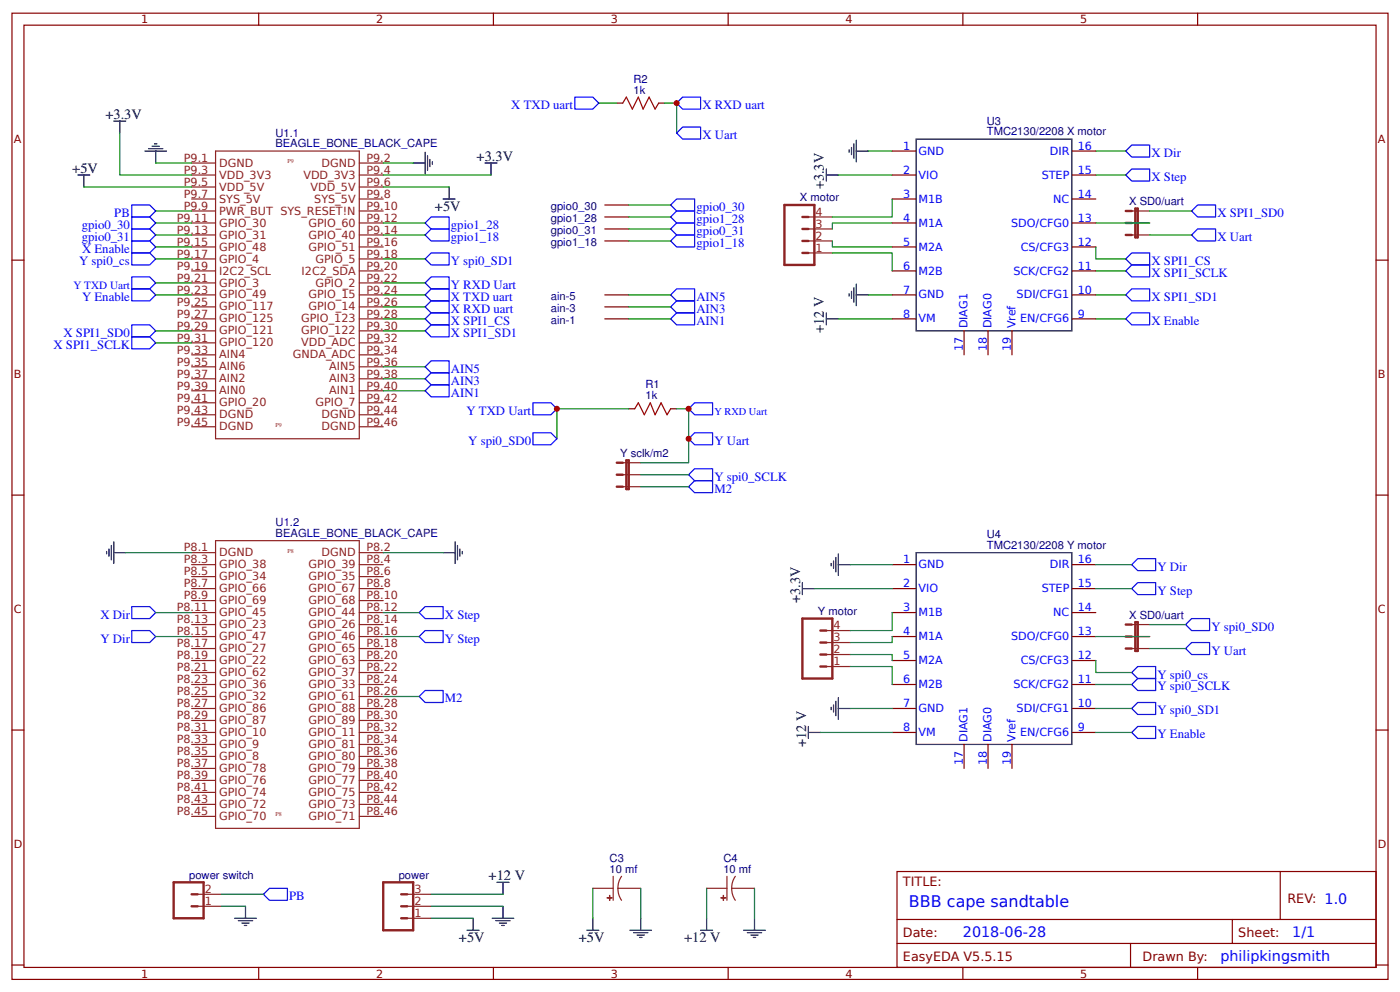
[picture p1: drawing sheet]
<svg xmlns="http://www.w3.org/2000/svg" width="309mm" height="219mm" viewBox="0 0 309 219" stroke-linecap="round" stroke-linejoin="round" font-family="sans-serif">
<g fill="none" stroke="#800" stroke-width=".26">
<path d="M2.6 2.9h304.1v213.3h-304.1zM5.3 5.6h298.7v207.9h-298.7zM57.1 2.9v2.7M109 2.9v2.7M160.9 2.9v2.7M212.7 2.9v2.7M264.6 2.9v2.7M136.3 22.8h1.3M145.5 22.8h1.3M197.1 33.3h5.3M197.1 38.6h5.3M236.8 33.3h5.3"/>
<path d="M236.8 38.6h5.3M2.6 57.4h2.7M133.6 45.2h5.3M133.6 47.9h5.3M133.6 50.5h5.3M133.6 53.2h5.3M197.1 43.9h5.3M197.1 49.2h5.3M197.1 54.5h5.3M197.1 59.8h5.3M236.8 43.9h5.3M236.8 49.2h5.3"/>
<path d="M236.8 54.5h5.3M236.8 59.8h5.3M304 57.4h2.7M133.6 65.1h5.3M133.6 70.4h5.3M133.6 67.7h5.3M197.1 65.1h5.3M197.1 70.4h5.3M213 73v5.3M218.3 73v5.3M223.6 73v5.3M236.8 65.1h5.3"/>
<path d="M236.8 70.4h5.3M138.9 90.2h1.3M148.2 90.2h1.3M2.6 109.3h2.7M304 109.3h2.7M197.1 124.6h5.3M197.1 129.9h5.3M197.1 135.2h5.3M236.8 124.6h5.3M236.8 129.9h5.3M236.8 135.2h5.3M197.1 140.5h5.3"/>
<path d="M197.1 145.8h5.3M197.1 151.1h5.3M197.1 156.4h5.3M236.8 140.5h5.3M236.8 145.8h5.3M236.8 151.1h5.3M236.8 156.4h5.3M2.6 161.1h2.7M197.1 161.7h5.3M213 164.3v5.3M218.3 164.3v5.3M223.6 164.3v5.3"/>
<path d="M236.8 161.7h5.3M304 161.1h2.7M198.2 192.4h105.8v21.1h-105.8zM282.8 192.4v10.5M2.6 213h2.7M57.1 213.5v2.7M109 213.5v2.7M160.9 213.5v2.7M198.2 202.9h105.8M198.2 208.2h105.8M212.7 213.5v2.7M249.8 208.2v5.3"/>
<path d="M264.6 213.5v2.7M272.3 202.9v5.3M304 213h2.7"/>
</g>
<g fill="none" stroke="#000" stroke-width=".26">
<path d="M17.2 38.6h2.6M18.5 38.6v2.7M25.1 26.7h2.7M26.5 26.7v2.7M32 33.3h4.8M32.8 32.8h3.2M33.6 32.3h1.6M34.1 31.7h.6M34.4 33.3v2.7M91.3 36h2.6M93.9 33.6v4.8M94.5 34.4v3.2"/>
<path d="M95 35.2v1.6M95.5 35.7v.5M107.2 36h2.6M108.5 36v2.6M182.6 37.3v2.7M182.6 38.6h2.6M187.6 33.1v.5M188.1 32.5v1.6M188.6 31.7v3.2M189.2 33.3h2.6M189.2 31v4.7M202.4 30.7h34.4v42.3h-34.4z"/>
<path d="M97.9 43.9h2.6M99.2 41.3v2.6M182.6 70.4h2.6M182.6 69.1v2.6M187.6 64.8v.6M188.1 64.3v1.6M188.6 63.5v3.2M189.2 65.1h2.6M189.2 62.7v4.8M25.1 119.6v4.8M100.5 119.6v4.8M23.5 121.7v.5"/>
<path d="M24.1 121.2v1.6M24.6 120.4v3.2M25.1 122h2.7M97.9 122h2.6M101.1 120.4v3.2M101.6 121.2v1.6M102.1 121.7v.5M177.3 129.9h2.6M177.3 128.6v2.6M183.6 124.4v.5M184.1 123.8v1.6M184.7 123v3.2"/>
<path d="M185.2 124.6h2.7M185.2 122.2v4.8M202.4 122h34.4v42.3h-34.4zM183.6 156.1v.5M184.1 155.6v1.6M184.7 154.8v3.2M185.2 154v4.7M185.2 156.4h2.7M178.6 161.7h2.6M178.6 160.3v2.7M109.8 194.7h2.6M111.1 194.7v2.7"/>
<path d="M51.9 202.7h4.7M52.7 203.2h3.1M53.4 203.7h1.6M54 204.3h.5M54.2 200v2.7M103.2 205.3h2.6M104.5 202.7v2.6M108.7 202.7h4.8M109.5 203.2h3.2M110.3 203.7h1.6M110.9 204.3h.5M111.1 200v2.7"/>
<path d="M129.6 205.3h2.7M131 202.7v2.6M139.2 205.3h4.7M140 205.8h3.1M140.8 206.4h1.5M141.3 206.9h.5M141.6 202.7v2.6M154.8 205.3h2.6M156.1 202.7v2.6M164.3 205.3h4.8M165.1 205.8h3.2M165.9 206.4h1.6"/>
<path d="M166.4 206.9h.6M166.7 202.7v2.6"/>
</g>
<g fill="none" stroke="#8d2323" stroke-width=".53">
<path d="M173.3 45.2h6.6v13.3h-6.6zM177.3 50.5h1.3M177.3 53.2h1.3M177.3 55.8h1.3M177.3 47.9h1.3M248.7 51.9h1.3M248.7 49.2h1.3M248.7 46.6h1.3M250.8 46h.6v6.4h-.6zM136.3 107.4h1.3M136.3 104.8h1.3M136.3 102.1h1.3"/>
<path d="M138.4 101.6h.5v6.3h-.5zM177.3 136.5h6.6v13.3h-6.6zM181.2 139.2h1.4M248.7 137.8h1.3M250.8 137.3h.6v6.4h-.6zM181.2 141.8h1.4M181.2 144.5h1.4M181.2 147.1h1.4M248.7 143.1h1.3M248.7 140.5h1.3M38.4 194.7h6.6v8h-6.6zM42.3 197.4h1.4"/>
<path d="M84.7 194.7h6.6v10.6h-6.6zM88.6 197.4h1.4M42.3 200h1.4M88.6 202.7h1.4M88.6 200h1.4"/>
</g>
<g fill="none" stroke="#8d2323" stroke-width=".26">
<path d="M42.3 36h5.3M42.3 38.6h5.3M47.6 33.3h31.8v63.5h-31.8zM79.4 36h5.3M79.4 38.6h5.3M42.3 43.9h5.3M42.3 46.6h5.3M42.3 49.2h5.3M42.3 51.9h5.3M42.3 54.5h5.3M42.3 57.1h5.3M42.3 59.8h5.3"/>
<path d="M42.3 41.3h5.3M79.4 43.9h5.3M79.4 46.6h5.3M79.4 49.2h5.3M79.4 51.9h5.3M79.4 54.5h5.3M79.4 57.1h5.3M79.4 59.8h5.3M79.4 41.3h5.3M178.6 55.8h5.3M178.6 53.2h5.3M178.6 50.5h5.3"/>
<path d="M178.6 47.9h5.3M250 46.6h4M250 49.2h4M250 51.9h4M42.3 62.4h5.3M42.3 65.1h5.3M42.3 67.7h5.3M42.3 70.4h5.3M42.3 73h5.3M42.3 75.7h5.3M42.3 78.3h5.3M79.4 62.4h5.3"/>
<path d="M79.4 65.1h5.3M79.4 67.7h5.3M79.4 70.4h5.3M79.4 73h5.3M79.4 75.7h5.3M79.4 78.3h5.3M42.3 81h5.3M42.3 83.6h5.3M42.3 86.3h5.3M42.3 88.9h5.3M42.3 91.5h5.3M42.3 94.2h5.3"/>
<path d="M79.4 81h5.3M79.4 83.6h5.3M79.4 86.3h5.3M79.4 88.9h5.3M79.4 91.5h5.3M79.4 94.2h5.3M47.6 119.3h31.8v63.5h-31.8zM137.6 107.4h4M137.6 104.8h4M137.6 102.1h4M42.3 122h5.3M42.3 124.6h5.3"/>
<path d="M42.3 127.3h5.3M42.3 129.9h5.3M42.3 132.6h5.3M42.3 135.2h5.3M42.3 137.8h5.3M79.4 122h5.3M79.4 124.6h5.3M79.4 127.3h5.3M79.4 129.9h5.3M79.4 132.6h5.3M79.4 135.2h5.3M79.4 137.8h5.3"/>
<path d="M182.6 139.2h5.3M250 137.8h4M42.3 140.5h5.3M42.3 143.1h5.3M42.3 145.8h5.3M42.3 148.4h5.3M42.3 151.1h5.3M42.3 153.7h5.3M42.3 156.4h5.3M42.3 159h5.3M79.4 140.5h5.3M79.4 143.1h5.3"/>
<path d="M79.4 145.8h5.3M79.4 148.4h5.3M79.4 151.1h5.3M79.4 153.7h5.3M79.4 156.4h5.3M79.4 159h5.3M182.6 147.1h5.3M182.6 144.5h5.3M182.6 141.8h5.3M250 140.5h4M250 143.1h4M42.3 161.7h5.3"/>
<path d="M42.3 164.3h5.3M42.3 167h5.3M42.3 169.6h5.3M42.3 172.2h5.3M42.3 174.9h5.3M42.3 177.5h5.3M79.4 161.7h5.3M79.4 164.3h5.3M79.4 167h5.3M79.4 169.6h5.3M79.4 172.2h5.3M79.4 174.9h5.3"/>
<path d="M79.4 177.5h5.3M42.3 180.2h5.3M43.7 197.4h5.2M79.4 180.2h5.3M90 197.4h5.2M131 196.1h4.5M135.5 193.4v5.3M136.5 196.1l.2 1.3 .6 1.3M136.5 196.1h5.1M137.3 193.4l-.6 1.3-.2 1.4M156.1 196.1h4.5M160.6 193.4v5.3"/>
<path d="M161.7 196.1l.1 1.3 .7 1.3M161.7 196.1h5M162.5 193.4l-.7 1.3-.1 1.4M43.7 200h5.2M90 200h5.2M90 202.7h5.2"/>
</g>
<g fill="none" stroke="#00f" stroke-width=".26">
<path d="M127 21.4h4l1.3 1.4-1.3 1.3h-4zM149.5 22.8l1.3-1.4h4v2.7h-4zM150.8 28h4v2.7h-4l-1.3-1.3zM250 37.3h4v2.7h-4l-1.3-1.4zM250 32h4v2.7h-4l-1.3-1.4zM29.1 45.2h4l1.3 1.4-1.3 1.3h-4zM29.1 53.2h4l1.3 1.3-1.3 1.3h-4zM29.1 55.8h4l1.3 1.3-1.3 1.4h-4zM29.1 47.9h4l1.3 1.3-1.3 1.3h-4zM29.1 50.5h4l1.3 1.4-1.3 1.3h-4zM95.2 55.8h4v2.7h-4l-1.3-1.4zM95.2 47.9h4v2.6h-4l-1.3-1.3z"/>
<path d="M95.2 50.5h4v2.7h-4l-1.3-1.3zM149.5 43.9h4v2.7h-4l-1.3-1.4zM149.5 46.6h4v2.6h-4l-1.3-1.3zM149.5 49.2h4v2.7h-4l-1.3-1.4zM149.5 51.9h4v2.6h-4l-1.3-1.3zM250 55.8h4v2.7h-4l-1.3-1.4zM250 58.5h4v2.6h-4l-1.3-1.3zM264.6 50.5h4v2.7h-4l-1.3-1.3zM264.6 45.2h4v2.7h-4l-1.3-1.3zM29.1 63.8h4l1.3 1.3-1.3 1.3h-4zM29.1 61.1h4l1.3 1.3-1.3 1.4h-4zM29.1 71.7h4l1.3 1.3-1.3 1.3h-4z"/>
<path d="M29.1 74.3h4l1.3 1.4-1.3 1.3h-4zM95.2 61.1h4v2.7h-4l-1.3-1.4zM95.2 63.8h4v2.6h-4l-1.3-1.3zM95.2 66.4h4v2.7h-4l-1.3-1.4zM95.2 69.1h4v2.6h-4l-1.3-1.3zM95.2 71.7h4v2.6h-4l-1.3-1.3zM95.2 79.6h4v2.7h-4l-1.3-1.3zM149.5 63.8h4v2.6h-4l-1.3-1.3zM149.5 66.4h4v2.7h-4l-1.3-1.4zM149.5 69.1h4v2.6h-4l-1.3-1.3zM250 69.1h4v2.6h-4l-1.3-1.3zM250 63.8h4v2.6h-4l-1.3-1.3z"/>
<path d="M95.2 84.9h4v2.7h-4l-1.3-1.3zM95.2 82.3h4v2.6h-4l-1.3-1.3zM117.7 88.9h4l1.3 1.3-1.3 1.3h-4zM117.7 95.5h4l1.3 1.3-1.3 1.4h-4zM153.5 88.9h3.9v2.6h-3.9l-1.4-1.3zM153.5 95.5h3.9v2.7h-3.9l-1.4-1.4zM153.5 103.5h3.9v2.6h-3.9l-1.4-1.3zM153.5 106.1h3.9v2.6h-3.9l-1.4-1.3zM29.1 133.9h4l1.3 1.3-1.3 1.3h-4zM29.1 139.2h4l1.3 1.3-1.3 1.3h-4zM93.9 133.9h4v2.6h-4l-1.3-1.3zM251.4 128.6h3.9v2.6h-3.9l-1.4-1.3z"/>
<path d="M251.4 123.3h3.9v2.6h-3.9l-1.4-1.3zM263.3 136.5h3.9v2.7h-3.9l-1.4-1.4zM92.6 140.5l1.3-1.3h4v2.6h-4zM93.9 152.4h4v2.6h-4l-1.3-1.3zM250 151.1l1.4-1.3h3.9v2.6h-3.9zM251.4 155h3.9v2.7h-3.9l-1.4-1.3zM251.4 147.1h3.9v2.7h-3.9l-1.4-1.4zM263.3 141.8h3.9v2.7h-3.9l-1.4-1.4zM251.4 160.3h3.9v2.7h-3.9l-1.4-1.3zM59.5 196.1h4v2.6h-4l-1.3-1.3z"/>
</g>
<g fill="none" stroke="#080" stroke-width=".26">
<path d="M26.5 29.4v9.2h15.8M34.4 36h7.9M84.7 38.6h23.8M84.7 36h6.6M132.3 22.8h4M146.8 22.8h2.7v6.6M185.2 38.6h11.9M191.8 33.3h5.3M242.1 33.3h6.6M242.1 38.6h6.6M18.5 41.3h23.8M34.4 46.6h7.9"/>
<path d="M34.4 54.5h7.9M34.4 57.1h7.9M34.4 49.2h7.9M34.4 51.9h7.9M84.7 41.3h14.5M84.7 57.1h9.2M84.7 49.2h9.2M84.7 51.9h9.2M138.9 45.2h9.3M138.9 47.9h9.3M138.9 50.5h9.3M138.9 53.2h9.3"/>
<path d="M183.9 55.8h13.2v4M183.9 53.2v1.3h13.2M197.1 49.2h-13.2v1.3M197.1 43.9v4h-13.2M242.1 54.5v2.6h6.6M242.1 59.8h6.6M242.1 49.2h11.9M254 46.6h9.3M254 51.9h9.3M34.4 65.1h7.9M34.4 62.4h7.9M34.4 73h7.9"/>
<path d="M34.4 75.7h7.9M84.7 70.4h9.2M84.7 65.1h9.2M84.7 62.4h9.2M84.7 67.7h9.2M84.7 73h9.2M138.9 70.4h9.3M138.9 65.1h9.3M138.9 67.7h9.3M185.2 70.4h11.9M191.8 65.1h5.3M242.1 70.4h6.6"/>
<path d="M242.1 65.1h6.6M84.7 81h9.2M84.7 83.6h9.2M84.7 86.3h9.2M138.9 90.2h-15.9v6.6M149.5 90.2h2.6v11.9h-10.5M141.6 104.8h10.5M141.6 107.4h10.5M27.8 122h14.5M34.4 135.2h7.9M84.7 122h13.2M84.7 135.2h7.9"/>
<path d="M179.9 129.9h17.2M187.9 124.6h9.2M197.1 135.2v4h-9.2M242.1 124.6h7.9M242.1 129.9h7.9M254 137.8h7.9M34.4 140.5h7.9M84.7 140.5h7.9M84.7 153.7h7.9M187.9 147.1h9.2v4M187.9 144.5h9.2v1.3M187.9 156.4h9.2"/>
<path d="M197.1 140.5v1.3h-9.2M242.1 145.8v2.6h7.9M242.1 156.4h7.9M242.1 140.5h11.9M242.1 151.1h7.9M254 143.1h7.9M181.2 161.7h15.9M242.1 161.7h7.9M48.9 197.4h9.3M95.2 197.4h15.9M131 196.1v6.6M141.6 196.1v6.6"/>
<path d="M156.1 196.1v6.6M166.7 196.1v6.6M48.9 200h5.3M95.2 200h15.9M95.2 202.7h9.3"/>
</g>
<g fill="#8d2323" stroke="#8d2323" stroke-width=".26">
<path d="M134.7 197.6v1.1z"/>
<path d="M134.1 198.1l1.1 .1z"/>
<path d="M159.8 197.6v1.1z"/>
<path d="M159.3 198.1l1 .1z"/>
</g>
<path d="M137.6 22.8l.8-1.4 1.3 2.7 1.3-2.7 1.1 2.7 1.3-2.7 1.3 2.7 .8-1.3M140.2 90.2l.8-1.3 1.3 2.6 1.4-2.6 1 2.6 1.3-2.6 1.4 2.6 .8-1.3" fill="none" stroke="#a00000" stroke-width=".26"/>
<g fill="#c00">
<circle cx="152.1" cy="96.8" r=".66"/>
<circle cx="152.1" cy="90.2" r=".66"/>
<circle cx="149.5" cy="22.8" r=".66"/>
<circle cx="123" cy="90.2" r=".66"/>
</g>
<text font-size="3.5" fill="#00f" x="200.8" y="200.3">BBB cape sandtable</text>
<g font-size="3.2">
<text x="23.3" y="26.2">+3.3V</text>
<text x="105.3" y="35.5">+3.3V</text>
<text x="16" y="38.1">+5V</text>
<text x="182" y="41.8" transform="rotate(-90 182 41.8)">+3.3V</text>
<text x="96.1" y="46.6">+5V</text>
<text x="182" y="73.6" transform="rotate(-90 182 73.6)">+12 V</text>
<text x="176.7" y="133.1" transform="rotate(-90 176.7 133.1)">+3.3V</text>
<text x="178.1" y="164.8" transform="rotate(-90 178.1 164.8)">+12 V</text>
<text x="107.9" y="194.2">+12 V</text>
<text x="101.4" y="208">+5V</text>
<text x="127.9" y="208">+5V</text>
<text x="151.1" y="208">+12 V</text>
</g>
<g font-size="3.2" fill="#00f">
<text x="212.7" y="206.9">2018-06-28</text>
<text x="285.5" y="206.9">1/1</text>
<text x="269.6" y="212.2">philipkingsmith</text>
</g>
<g font-size="2.8" fill="#00f">
<text x="113" y="24.1">X TXD uart</text>
<text x="155.2" y="24.1">X RXD uart</text>
<text x="155.2" y="30.7">X Uart</text>
<text x="254.4" y="34.7">X Dir</text>
<text x="254.4" y="40">X Step</text>
<text x="25.3" y="47.9">PB</text>
<text x="153.9" y="46.6">gpio0_30</text>
<text x="268.9" y="47.9">X SPI1_SD0</text>
<text x="18" y="50.5">gpio0_30</text>
<text x="18" y="53.2">gpio0_31</text>
<text x="99.6" y="50.5">gpio1_28</text>
<text x="99.6" y="53.2">gpio1_18</text>
<text x="153.9" y="49.2">gpio1_28</text>
<text x="153.9" y="51.9">gpio0_31</text>
<text x="268.9" y="53.2">X Uart</text>
<text x="17.5" y="58.5">Y spi0_cs</text>
<text x="18.1" y="55.8">X Enable</text>
<text x="99.6" y="58.5">Y spi0_SD1</text>
<text x="153.9" y="54.5">gpio1_18</text>
<text x="254.4" y="58.5">X SPI1_CS</text>
<text x="99.6" y="63.8">Y RXD Uart</text>
<text x="254.4" y="61.1">X SPI1_SCLK</text>
<text x="18.1" y="66.4">Y Enable</text>
<text x="99.6" y="66.4">X TXD uart</text>
<text x="99.6" y="69.1">X RXD uart</text>
<text x="99.6" y="71.7">X SPI1_CS</text>
<text x="153.9" y="66.4">AIN5</text>
<text x="153.9" y="69.1">AIN3</text>
<text x="153.9" y="71.7">AIN1</text>
<text x="254.4" y="71.7">X Enable</text>
<text x="254.4" y="66.4">X SPI1_SD1</text>
<text x="11.8" y="77">X SPI1_SCLK</text>
<text x="14" y="74.3">X SPI1_SD0</text>
<text x="99.6" y="74.3">X SPI1_SD1</text>
<text x="99.6" y="82.3">AIN5</text>
<text x="99.6" y="87.6">AIN1</text>
<text x="99.6" y="84.9">AIN3</text>
<text x="103.1" y="91.5">Y TXD Uart</text>
<text x="103.5" y="98.2">Y spi0_SD0</text>
<text x="157.8" y="98.2">Y Uart</text>
<text x="157.8" y="106.1">Y spi0_SCLK</text>
<text x="157.8" y="108.7">M2</text>
<text x="255.7" y="125.9">Y Dir</text>
<text x="255.7" y="131.2">Y Step</text>
<text x="22.2" y="136.5">X Dir</text>
<text x="98.3" y="136.5">X Step</text>
<text x="22.2" y="141.8">Y Dir</text>
<text x="98.3" y="141.8">Y Step</text>
<text x="267.6" y="139.2">Y spi0_SD0</text>
<text x="255.7" y="149.8">Y spi0_cs</text>
<text x="267.6" y="144.5">Y Uart</text>
<text x="98.3" y="155">M2</text>
<text x="255.7" y="152.4">Y spi0_SCLK</text>
<text x="255.7" y="157.7">Y spi0_SD1</text>
<text x="255.7" y="163">Y Enable</text>
<text x="63.9" y="198.7">PB</text>
</g>
<g font-size="2.8" fill="#800">
<text x="199.5" y="195.5">TITLE:</text>
<text x="284.4" y="199.2">REV: 1.0</text>
<text x="199.5" y="206.9">Date:</text>
<text x="273.6" y="206.9">Sheet:</text>
<text x="199.5" y="212.2">EasyEDA V5.5.15</text>
<text x="252.4" y="212.2">Drawn By:</text>
</g>
<g font-size="2.5" fill="#800">
<text x="31.2" y="5.2">1</text>
<text x="83.1" y="5.2">2</text>
<text x="134.9" y="5.2">3</text>
<text x="186.8" y="5.2">4</text>
<text x="238.7" y="5.2">5</text>
<text x="3" y="31.5">A</text>
<text x="304.4" y="31.5">A</text>
<text x="3" y="83.3">B</text>
<text x="304.4" y="83.3">B</text>
<text x="3" y="135.2">C</text>
<text x="304.4" y="135.2">C</text>
<text x="3" y="187.1">D</text>
<text x="304.4" y="187.1">D</text>
<text x="31.2" y="215.8">1</text>
<text x="83.1" y="215.8">2</text>
<text x="134.9" y="215.8">3</text>
<text x="186.8" y="215.8">4</text>
<text x="238.7" y="215.8">5</text>
</g>
<g font-size="2.5" fill="#000080">
<text x="140" y="20.6">1k</text>
<text x="140" y="18.3">R2</text>
<text x="218" y="29.9">TMC2130/2208 X motor</text>
<text x="218" y="27.5">U3</text>
<text x="60.8" y="32.5">BEAGLE_BONE_BLACK_CAPE</text>
<text x="60.8" y="30.2">U1.1</text>
<text x="121.7" y="46.4">gpio0_30</text>
<text x="176.7" y="44.4">X motor</text>
<text x="249.5" y="45.2">X SD0/uart</text>
<text x="121.7" y="49.1">gpio1_28</text>
<text x="121.7" y="51.7">gpio0_31</text>
<text x="121.7" y="54.4">gpio1_18</text>
<text x="121.7" y="66.3">ain-5</text>
<text x="121.7" y="68.9">ain-3</text>
<text x="121.7" y="71.6">ain-1</text>
<text x="142.6" y="88.1">1k</text>
<text x="142.6" y="85.7">R1</text>
<text x="137" y="100.8">Y sclk/m2</text>
<text x="60.9" y="118.5">BEAGLE_BONE_BLACK_CAPE</text>
<text x="60.9" y="116.1">U1.2</text>
<text x="218" y="118.8">U4</text>
<text x="218" y="121.2">TMC2130/2208 Y motor</text>
<text x="180.7" y="135.7">Y motor</text>
<text x="249.5" y="136.5">X SD0/uart</text>
<text x="134.7" y="190.3">C3</text>
<text x="159.8" y="190.3">C4</text>
<text x="41.8" y="193.9">power switch</text>
<text x="88.1" y="193.9">power</text>
<text x="134.7" y="192.6">10 mf</text>
<text x="159.8" y="192.6">10 mf</text>
</g>
<g font-size="2.5" fill="#8d2323">
<text x="40.6" y="35.7">P9.1</text>
<text x="81" y="35.7">P9.2</text>
<text x="40.6" y="38.4">P9.3</text>
<text x="40.6" y="41">P9.5</text>
<text x="48.4" y="36.8">DGND</text>
<text x="48.4" y="39.4">VDD_3V3</text>
<text x="67" y="39.4">VDD_3V3</text>
<text x="71" y="36.8">DGND</text>
<text x="81" y="38.4">P9.4</text>
<text x="81" y="41">P9.6</text>
<text x="40.6" y="43.7">P9.7</text>
<text x="40.6" y="46.3">P9.9</text>
<text x="48.4" y="44.7">SYS_5V</text>
<text x="48.4" y="47.4">PWR_BUT SYS_RESET!N</text>
<text x="48.4" y="42.1">VDD_5V</text>
<text x="68.6" y="42.1">VDD_5V</text>
<text x="69.4" y="44.7">SYS_5V</text>
<text x="81" y="43.7">P9.8</text>
<text x="81" y="46.3">P9.10</text>
<text x="180.2" y="47.6">4</text>
<text x="39" y="48.9">P9.11</text>
<text x="39" y="51.6">P9.13</text>
<text x="48.4" y="50">GPIO_30</text>
<text x="48.4" y="52.7">GPIO_31</text>
<text x="68.1" y="50">GPIO_60</text>
<text x="68.1" y="52.7">GPIO_40</text>
<text x="81" y="48.9">P9.12</text>
<text x="81" y="51.6">P9.14</text>
<text x="180.2" y="52.9">2</text>
<text x="180.2" y="50.3">3</text>
<text x="39" y="54.2">P9.15</text>
<text x="39" y="56.9">P9.17</text>
<text x="39" y="59.5">P9.19</text>
<text x="48.4" y="55.3">GPIO_48</text>
<text x="48.4" y="57.9">GPIO_4</text>
<text x="68.1" y="55.3">GPIO_51</text>
<text x="69.7" y="57.9">GPIO_5</text>
<text x="81" y="54.2">P9.16</text>
<text x="81" y="56.9">P9.18</text>
<text x="81" y="59.5">P9.20</text>
<text x="180.2" y="55.6">1</text>
<text x="39" y="62.2">P9.21</text>
<text x="39" y="64.8">P9.23</text>
<text x="48.4" y="60.6">I2C2_SCL</text>
<text x="48.4" y="63.2">GPIO_3</text>
<text x="48.4" y="65.9">GPIO_49</text>
<text x="66.6" y="60.6">I2C2_SDA</text>
<text x="68.1" y="65.9">GPIO_15</text>
<text x="69.7" y="63.2">GPIO_2</text>
<text x="81" y="62.2">P9.22</text>
<text x="81" y="64.8">P9.24</text>
<text x="39" y="67.5">P9.25</text>
<text x="39" y="70.1">P9.27</text>
<text x="48.4" y="68.5">GPIO_117</text>
<text x="48.4" y="71.2">GPIO_125</text>
<text x="66.6" y="71.2">GPIO_123</text>
<text x="68.1" y="68.5">GPIO_14</text>
<text x="81" y="67.5">P9.26</text>
<text x="81" y="70.1">P9.28</text>
<text x="39" y="72.8">P9.29</text>
<text x="39" y="75.4">P9.31</text>
<text x="48.4" y="73.8">GPIO_121</text>
<text x="48.4" y="76.5">GPIO_120</text>
<text x="66.5" y="76.5">VDD_ADC</text>
<text x="66.6" y="73.8">GPIO_122</text>
<text x="81" y="72.8">P9.30</text>
<text x="81" y="75.4">P9.32</text>
<text x="39" y="78.1">P9.33</text>
<text x="39" y="80.7">P9.35</text>
<text x="39" y="83.3">P9.37</text>
<text x="48.4" y="79.1">AIN4</text>
<text x="48.4" y="81.8">AIN6</text>
<text x="64.7" y="79.1">GNDA_ADC</text>
<text x="72.7" y="81.8">AIN5</text>
<text x="81" y="78.1">P9.34</text>
<text x="81" y="80.7">P9.36</text>
<text x="81" y="83.3">P9.38</text>
<text x="39" y="86">P9.39</text>
<text x="39" y="88.6">P9.41</text>
<text x="48.4" y="84.4">AIN2</text>
<text x="48.4" y="87">AIN0</text>
<text x="48.4" y="89.7">GPIO_20</text>
<text x="69.7" y="89.7">GPIO_7</text>
<text x="72.7" y="84.4">AIN3</text>
<text x="72.7" y="87">AIN1</text>
<text x="81" y="86">P9.40</text>
<text x="81" y="88.6">P9.42</text>
<text x="39" y="91.3">P9.43</text>
<text x="39" y="93.9">P9.45</text>
<text x="48.4" y="92.3">DGND</text>
<text x="48.4" y="95">DGND</text>
<text x="71" y="92.3">DGND</text>
<text x="71" y="95">DGND</text>
<text x="81" y="91.3">P9.44</text>
<text x="81" y="93.9">P9.46</text>
<text x="40.6" y="121.7">P8.1</text>
<text x="40.6" y="124.4">P8.3</text>
<text x="48.4" y="122.8">DGND</text>
<text x="48.4" y="125.4">GPIO_38</text>
<text x="68.1" y="125.4">GPIO_39</text>
<text x="71" y="122.8">DGND</text>
<text x="81" y="124.4">P8.4</text>
<text x="81" y="121.7">P8.2</text>
<text x="40.6" y="127">P8.5</text>
<text x="40.6" y="129.6">P8.7</text>
<text x="48.4" y="128.1">GPIO_34</text>
<text x="48.4" y="130.7">GPIO_66</text>
<text x="68.1" y="128.1">GPIO_35</text>
<text x="68.1" y="130.7">GPIO_67</text>
<text x="81" y="127">P8.6</text>
<text x="81" y="129.6">P8.8</text>
<text x="39" y="134.9">P8.11</text>
<text x="39" y="137.6">P8.13</text>
<text x="40.6" y="132.3">P8.9</text>
<text x="48.4" y="133.3">GPIO_69</text>
<text x="48.4" y="136">GPIO_45</text>
<text x="68.1" y="133.3">GPIO_68</text>
<text x="68.1" y="136">GPIO_44</text>
<text x="81" y="132.3">P8.10</text>
<text x="81" y="134.9">P8.12</text>
<text x="81" y="137.6">P8.14</text>
<text x="39" y="140.2">P8.15</text>
<text x="39" y="142.9">P8.17</text>
<text x="48.4" y="138.6">GPIO_23</text>
<text x="48.4" y="141.3">GPIO_47</text>
<text x="48.4" y="143.9">GPIO_27</text>
<text x="68.1" y="138.6">GPIO_26</text>
<text x="68.1" y="141.3">GPIO_46</text>
<text x="68.1" y="143.9">GPIO_65</text>
<text x="81" y="140.2">P8.16</text>
<text x="81" y="142.9">P8.18</text>
<text x="184.1" y="141.6">3</text>
<text x="184.1" y="138.9">4</text>
<text x="39" y="145.5">P8.19</text>
<text x="39" y="148.2">P8.21</text>
<text x="48.4" y="146.6">GPIO_22</text>
<text x="48.4" y="149.2">GPIO_62</text>
<text x="68.1" y="146.6">GPIO_63</text>
<text x="68.1" y="149.2">GPIO_37</text>
<text x="81" y="145.5">P8.20</text>
<text x="81" y="148.2">P8.22</text>
<text x="184.1" y="146.8">1</text>
<text x="184.1" y="144.2">2</text>
<text x="39" y="150.8">P8.23</text>
<text x="39" y="153.5">P8.25</text>
<text x="48.4" y="151.9">GPIO_36</text>
<text x="48.4" y="154.5">GPIO_32</text>
<text x="68.1" y="154.5">GPIO_61</text>
<text x="68.1" y="151.9">GPIO_33</text>
<text x="81" y="153.5">P8.26</text>
<text x="81" y="150.8">P8.24</text>
<text x="39" y="156.1">P8.27</text>
<text x="39" y="158.8">P8.29</text>
<text x="39" y="161.4">P8.31</text>
<text x="48.4" y="157.2">GPIO_86</text>
<text x="48.4" y="159.8">GPIO_87</text>
<text x="68.1" y="157.2">GPIO_88</text>
<text x="68.1" y="159.8">GPIO_89</text>
<text x="81" y="156.1">P8.28</text>
<text x="81" y="158.8">P8.30</text>
<text x="81" y="161.4">P8.32</text>
<text x="39" y="164">P8.33</text>
<text x="39" y="166.7">P8.35</text>
<text x="48.4" y="162.5">GPIO_10</text>
<text x="48.4" y="165.1">GPIO_9</text>
<text x="48.4" y="167.7">GPIO_8</text>
<text x="68.1" y="162.5">GPIO_11</text>
<text x="68.1" y="165.1">GPIO_81</text>
<text x="68.1" y="167.7">GPIO_80</text>
<text x="81" y="164">P8.34</text>
<text x="81" y="166.7">P8.36</text>
<text x="39" y="172">P8.39</text>
<text x="39" y="169.3">P8.37</text>
<text x="48.4" y="173">GPIO_76</text>
<text x="48.4" y="170.4">GPIO_78</text>
<text x="68.1" y="170.4">GPIO_79</text>
<text x="68.1" y="173">GPIO_77</text>
<text x="81" y="169.3">P8.38</text>
<text x="81" y="172">P8.40</text>
<text x="39" y="174.6">P8.41</text>
<text x="39" y="177.3">P8.43</text>
<text x="39" y="179.9">P8.45</text>
<text x="48.4" y="175.7">GPIO_74</text>
<text x="48.4" y="178.3">GPIO_72</text>
<text x="68.1" y="175.7">GPIO_75</text>
<text x="68.1" y="178.3">GPIO_73</text>
<text x="81" y="174.6">P8.42</text>
<text x="81" y="177.3">P8.44</text>
<text x="81" y="179.9">P8.46</text>
<text x="48.4" y="181">GPIO_70</text>
<text x="68.1" y="181">GPIO_71</text>
<text x="45.2" y="197.1">2</text>
<text x="91.5" y="197.1">3</text>
<text x="45.2" y="199.8">1</text>
<text x="91.5" y="202.4">1</text>
<text x="91.5" y="199.8">2</text>
</g>
<g font-size="2.5" fill="#00f">
<text x="199.5" y="33.1">1</text>
<text x="202.9" y="34.1">GND</text>
<text x="231.9" y="34.1">DIR</text>
<text x="238.1" y="33.1">16</text>
<text x="199.5" y="38.4">2</text>
<text x="202.9" y="39.4">VIO</text>
<text x="230.1" y="39.4">STEP</text>
<text x="238.1" y="38.4">15</text>
<text x="199.5" y="43.7">3</text>
<text x="202.9" y="44.7">M1B</text>
<text x="232.7" y="44.7">NC</text>
<text x="238.1" y="43.7">14</text>
<text x="199.5" y="48.9">4</text>
<text x="202.9" y="50">M1A</text>
<text x="223.4" y="50">SDO/CFG0</text>
<text x="238.1" y="48.9">13</text>
<text x="199.5" y="54.2">5</text>
<text x="199.5" y="59.5">6</text>
<text x="202.9" y="55.3">M2A</text>
<text x="225.5" y="55.3">CS/CFG3</text>
<text x="238.1" y="59.5">11</text>
<text x="238.1" y="54.2">12</text>
<text x="16.2" y="63.8">Y TXD Uart</text>
<text x="199.5" y="64.8">7</text>
<text x="202.9" y="60.6">M2B</text>
<text x="202.9" y="65.9">GND</text>
<text x="223.9" y="60.6">SCK/CFG2</text>
<text x="224.6" y="65.9">SDI/CFG1</text>
<text x="238.1" y="64.8">10</text>
<text x="199.5" y="70.1">8</text>
<text x="202.9" y="71.2">VM</text>
<text x="225.4" y="71.2">EN/CFG6</text>
<text x="238.1" y="70.1">9</text>
<text x="212.7" y="77.5" transform="rotate(-90 212.7 77.5)">17</text>
<text x="213.8" y="72.5" transform="rotate(-90 213.8 72.5)">DIAG1</text>
<text x="218" y="77.5" transform="rotate(-90 218 77.5)">18</text>
<text x="219.1" y="72.5" transform="rotate(-90 219.1 72.5)">DIAG0</text>
<text x="223.3" y="77.5" transform="rotate(-90 223.3 77.5)">19</text>
<text x="224.4" y="72.5" transform="rotate(-90 224.4 72.5)">Vref</text>
<text x="199.5" y="124.4">1</text>
<text x="202.9" y="125.4">GND</text>
<text x="231.9" y="125.4">DIR</text>
<text x="238.1" y="124.4">16</text>
<text x="199.5" y="129.6">2</text>
<text x="202.9" y="130.7">VIO</text>
<text x="230.1" y="130.7">STEP</text>
<text x="238.1" y="129.6">15</text>
<text x="199.5" y="134.9">3</text>
<text x="202.9" y="136">M1B</text>
<text x="232.7" y="136">NC</text>
<text x="238.1" y="134.9">14</text>
<text x="199.5" y="140.2">4</text>
<text x="202.9" y="141.3">M1A</text>
<text x="223.4" y="141.3">SDO/CFG0</text>
<text x="238.1" y="140.2">13</text>
<text x="199.5" y="145.5">5</text>
<text x="202.9" y="146.6">M2A</text>
<text x="225.5" y="146.6">CS/CFG3</text>
<text x="238.1" y="145.5">12</text>
<text x="199.5" y="150.8">6</text>
<text x="202.9" y="151.9">M2B</text>
<text x="223.9" y="151.9">SCK/CFG2</text>
<text x="238.1" y="150.8">11</text>
<text x="199.5" y="156.1">7</text>
<text x="199.5" y="161.4">8</text>
<text x="202.9" y="157.2">GND</text>
<text x="224.6" y="157.2">SDI/CFG1</text>
<text x="238.1" y="161.4">9</text>
<text x="238.1" y="156.1">10</text>
<text x="202.9" y="162.5">VM</text>
<text x="213.8" y="163.8" transform="rotate(-90 213.8 163.8)">DIAG1</text>
<text x="219.1" y="163.8" transform="rotate(-90 219.1 163.8)">DIAG0</text>
<text x="224.4" y="163.8" transform="rotate(-90 224.4 163.8)">Vref</text>
<text x="225.4" y="162.5">EN/CFG6</text>
<text x="212.7" y="168.8" transform="rotate(-90 212.7 168.8)">17</text>
<text x="218" y="168.8" transform="rotate(-90 218 168.8)">18</text>
<text x="223.3" y="168.8" transform="rotate(-90 223.3 168.8)">19</text>
</g>
<text font-size="2.3" fill="#00f" x="157.8" y="91.5">Y RXD Uart</text>
<g font-size="1.3" fill="#8d2323">
<text x="63.5" y="36">P9</text>
<text x="60.9" y="94.2">P9</text>
<text x="63.5" y="122">P8</text>
<text x="60.9" y="180.2">P8</text>
</g>
</svg>
